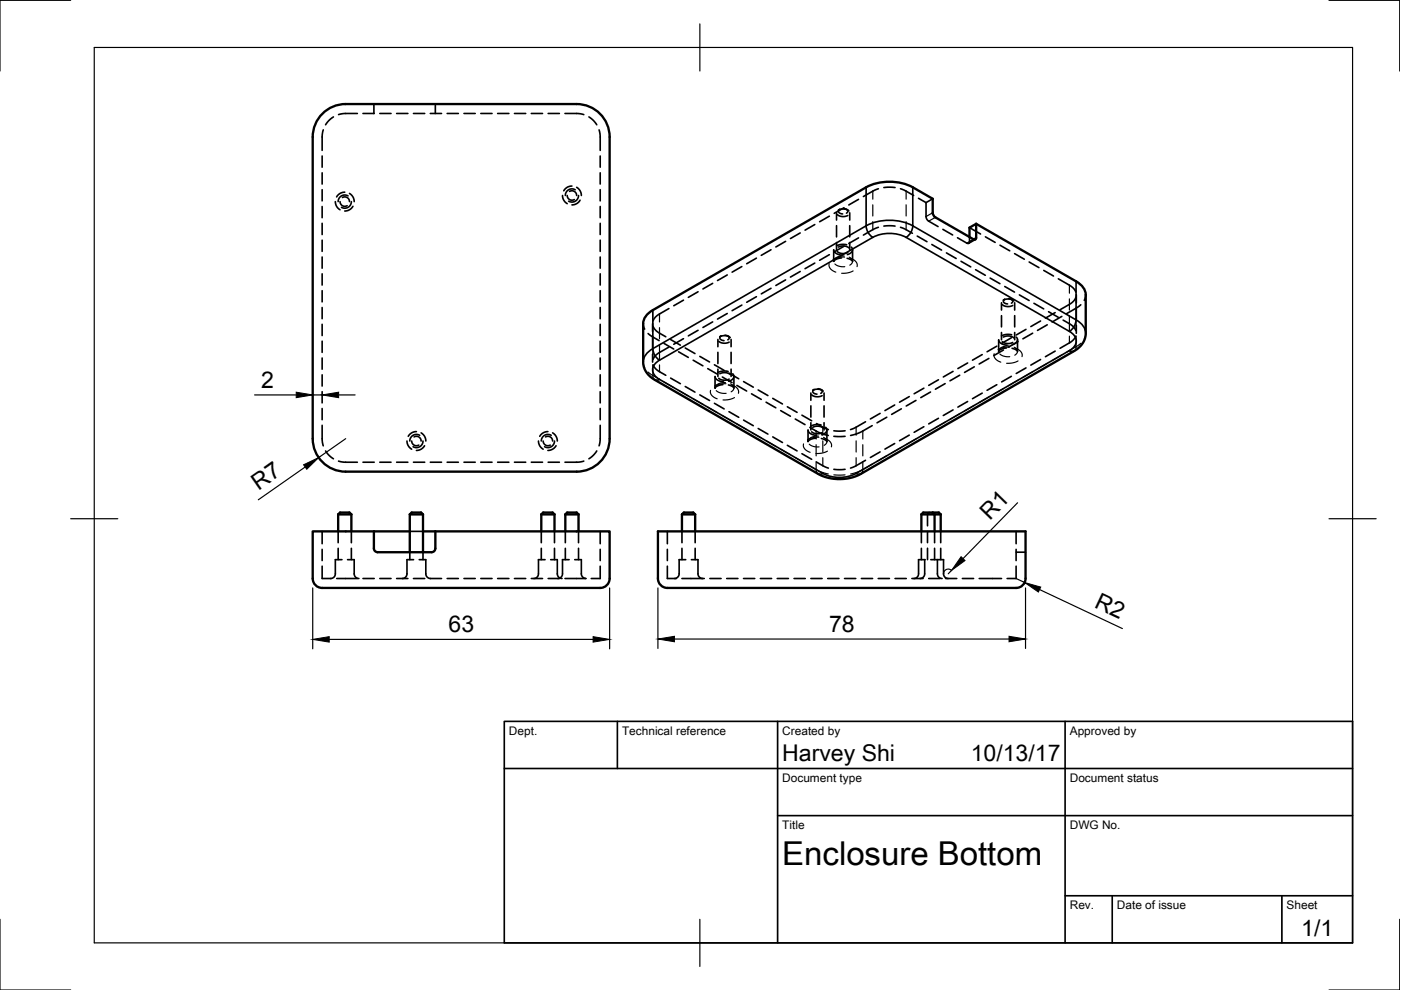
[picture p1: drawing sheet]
<svg xmlns="http://www.w3.org/2000/svg" width="297mm" height="210mm" viewBox="0 0 297 210" stroke-linecap="round" stroke-linejoin="round" font-family="sans-serif">
<!-- layer: Visible -->
<g fill="none" stroke="#000" stroke-width=".5">
<path d="M68.7 23.8a7 7 0 0 1 4.6-1.7h49a7 7 0 0 1 7 7v63.9a7 7 0 0 1-7 7h-49a7 7 0 0 1-7-7v-63.9a7 7 0 0 1 2.4-5.3zM198.3 46.1l8.3 4.7 .3-.2 .1-.2v-2.9M198.3 46.1l-.4-.4-.1-.6v-3l-4.3-2.4a11 11 0 0 0-9.9 0l-45.2 26.1a3.5 3.5 0 0 0-2 2.8v8.8l.6 1.4 1.1 1.3 35.6 20.5 2.3 .8 2.6 .2 2-.4 1.8-.7 46-26.5 1.2-1.3 .6-1.5v-8.7a3.5 3.5 0 0 0-2.1-2.8l-21.1-12.2M207 47.5l-1.4 .8v2M71.7 109.1h2.8M71.7 109.1l.4-.4h2l.4 .4M71.7 109.1v3.6M74.5 109.1v3.6M79.3 112.7v3.6a.8 .8 0 0 0 .8 .8h11.4a.8 .8 0 0 0 .8-.8v-3.6M86.9 109.1h2.8M86.9 109.1l.4-.4h2l.4 .4M86.9 112.7h-20.6v10a2.12 2.12 0 0 0 2.2 2h58.7a2 2 0 0 0 2.1-2v-10h-39.6"/>
<path d="M86.9 109.1v8M89.7 109.1v8M114.8 109.1h2.8M114.8 109.1l.4-.4h2l.4 .4M114.8 109.1v3.6M117.6 109.1v3.6M119.9 109.1h2.8M119.9 109.1l.4-.4h2l.4 .4M119.9 109.1v3.6M122.7 109.1v3.6M139.5 112.7h77.9v10a2.12 2.12 0 0 1-2.2 2h-73.7a2 2 0 0 1-2-2zM144.6 109.1h2.8"/>
<path d="M144.6 109.1l.4-.4h2l.4 .4M144.6 109.1v3.6M147.4 109.1v3.6M195.4 109.1h2.7M195.4 109.1v3.6M197.7 108.7h-2l-.3 .4M197.7 108.7h1.3l.4 .4M197.7 108.7l.4 .4M198.1 109.1h1.3M198.1 109.1v3.6M199.4 109.1v3.6"/>
</g>
<!-- layer: Hidden -->
<g fill="none" stroke="#000" stroke-width=".35">
<path d="M68.3 33.1v2.4M68.3 36.6v2.4M68.5 27.5l-.2 1.2v3.2M70.7 24.8l-.9 .7-.8 1M75.8 24.1h-2.8l-1.2 .2M77 24.1h2.3M79.3 22.1v2M80.5 24.1h2.4M84.1 24.1h2.4M87.7 24.1h2.3M91.2 24.1h2.4M92.3 22.1v2"/>
<path d="M94.8 24.1h2.4M98.4 24.1h2.4M101.9 24.1h2.4M105.5 24.1h2.4M109.1 24.1h2.4M112.6 24.1h2.4M116.2 24.1h2.4M119.8 24.1h2.8l1.2 .2M121.3 39.4a2 2 0 0 0-1.8 1M122.3 39.7a2 2 0 0 1 1 1.7M124.9 24.8l.9 .7 .7 1M127 27.5l.2 1.2 .1 3.2"/>
<path d="M127.3 33.1v2.4M127.3 36.6v2.4M187.4 39.8h2.4M68.3 40.2v2.4M68.3 43.8v2.4M68.3 47.4v2.3M68.3 50.9v2.4M68.3 54.5v2.4M68.3 58.1v2.3M71.1 42.7a1.99 1.99 0 0 0 1 1.8M72.1 42.7a1 1 0 0 0 1.5 .9M72.6 41.9a1 1 0 0 1 1.5 .8"/>
<path d="M73.1 40.7a2 2 0 0 0-1.7 1M73.8 41.5a1.4 1.4 0 0 0-2.1 1.2M74.1 41a2 2 0 0 1 1 1.7M74.5 42.7a1.4 1.4 0 0 1-2.1 1.3M74.8 43.7a2 2 0 0 1-1.7 1M119.3 41.4a2 2 0 0 0 1 1.8M120.3 41.4a1 1 0 0 0 1.5 .9M120.8 40.6a1 1 0 0 1 1.5 .8M122 40.2a1.4 1.4 0 0 0-2.1 1.2M122.7 41.4a1.4 1.4 0 0 1-2.1 1.3M123 42.4a1.99 1.99 0 0 1-1.7 1M127.3 40.2v2.4"/>
<path d="M127.3 43.8v2.4M127.3 47.4v2.3M127.3 50.9v2.4M127.3 54.5v2.4M127.3 58.1v2.3M154.2 58.3l-2.1 1.2M157.3 56.5l-2.1 1.2M160.4 54.7l-2.1 1.2M163.5 53l-2.1 1.1M166.6 59.3l-2.1 1.2M166.6 51.2l-2.1 1.2M169.7 57.6l-2.1 1.1"/>
<path d="M169.7 49.4l-2.1 1.2M172.7 55.8l-2 1.2M172.7 47.6l-2 1.2M175.8 54l-2 1.2M175.8 45.8l-2 1.2M176.8 53v2.4l.6-.5 1-.2M176.8 53l.5 .7 1.2 .4M177.4 45.1v1.6M177.4 47.8v2.4M177.4 51.4v1.6M177.5 45.5l1.1 .4 1.1-.2M177.5 53.3l1.1 .5 1.1-.3"/>
<path d="M177.8 52.4l1.1-.2 1.1 .4M178.9 44.2l.4 .1a.47 .47 0 0 1 .4 .4 .47 .47 0 0 1-.2 .5M178.9 52.2l-2 1.2M178.9 44l-2 1.2M179.5 44.4l.3 .1M179.5 51.9l-1.1-.1-1.1 .3M180 44.7l-1.1-.4-1.1 .2 .2-.1a.53 .53 0 0 0-.2 .7 .53 .53 0 0 0 .7 .2l.2 .1M180.2 45.1v1.6M180.2 47.8v2.4M180.2 51.4v1.6M180.5 52.4a.98 .98 0 0 1 .1 1.1 .98 .98 0 0 1-.9 .5M180.8 53v2.4l-.4-.3-.8-.3"/>
<path d="M182 50.4l-2 1.2M182 42.3l-2 1.2M186.2 48.2l-3.1 1.6M186.2 40l-3.1 1.7M187.4 47.9h2.4M190.9 48.2l2.5 1.3M190.9 40l2.8 1.4M194.5 50.1l2 1.1M194.7 42l1.6 1M196.3 43l.2 3.4 .4 .5 2 1.1M197.6 51.8l2 1.2M197.8 42.1l-1.5 .9"/>
<path d="M199.9 48.6l2.1 1.2M200.7 53.6l2 1.2M203.8 55.4l2 1.2M205.6 50.3v.9a.35 .35 0 0 1-.2 .4 .35 .35 0 0 1-.4 0l-2-1.2M205.6 48.3l2.3 1.3M206.8 50.8l-1.4 .8M206.8 57.2l2.1 1.2M208.9 50.2l2.1 1.2M209.9 59l2.1 1.1M212 52l2.1 1.2M215.1 53.8l2.1 1.2M218.2 55.6l2.1 1.1"/>
<path d="M221.3 57.3l2.1 1.2M224.4 59.1l2.8 1.7 .9 1.1M68.3 61.6v2.4M68.3 65.2v2.4M68.3 68.8v2.3M68.3 72.3v2.4M68.3 75.9v2.4M68.3 79.5v2.4M127.3 61.6v2.4M127.3 65.2v2.4M127.3 68.8v2.3M127.3 72.3v2.4"/>
<path d="M127.3 75.9v2.4M127.3 79.5v2.4M136.4 68.6l.3 1.2M137.4 70.7l2.3 1.5M138.4 68.6v1.7M138.4 71.5v2.4M138.4 75.1v1.7M138.5 77.4l.8 1 1.9 1.2M138.5 69.2l.8 1.1 1.9 1.1M140.8 72.8l2 1.2M141.8 73.6l-2.4 1.4-.9 1.2M141.8 65.4l-2.4 1.5-.6 .5-.3 .6"/>
<path d="M142.2 72l2.1 1.2M143.9 74.6l2 1.2M144.9 71.8l-2.1 1.2M144.9 63.6l-2.1 1.2M145.3 73.8l2 1.2M147 76.4l2 1.2M148 70l-2.1 1.2M148 61.9l-2.1 1.1M148.4 75.6l2 1.1M150.1 78.2l2 1.1M151.1 68.2l-2.1 1.2M151.1 60.1l-2.1 1.2"/>
<path d="M151.5 77.3l2 1.2M151.6 79.8v2.5l.6-.5 1.1-.3M151.6 79.9l.2 .4 .4 .3 1.2 .4M152.2 72v1.5M152.2 74.7v2.4M152.2 78.3v1.5M152.4 72.4l1 .4 1.2-.3M152.6 79.2l1.2-.2 1 .4M153.1 79.9l2.1 1.2M153.7 71.1h.4a.47 .47 0 0 1 .5 .4 .47 .47 0 0 1-.3 .5M154.2 66.5l-2.1 1.2M154.3 71.2l.3 .2"/>
<path d="M154.4 78.7h-1.2l-1 .3M154.6 79.1l2 1.2M154.8 71.6l-1-.4-1.2 .2 .3-.2a.53 .53 0 0 0-.2 .7 .53 .53 0 0 0 .6 .3h.2M155 72v1.5M155 74.7v2.4M155 78.3v1.5M155.4 79.3a.98 .98 0 0 1 0 1 .98 .98 0 0 1-.9 .5M155.6 79.8v2.5l-.4-.4-.8-.3M157.3 64.7l-2.1 1.2M160.4 62.9l-2.1 1.2M163.5 61.1l-2.1 1.2M202.1 78.7l-2.1 1.2"/>
<path d="M203.5 79.6l-2.1 1.1M205.2 77l-2.1 1.1M206.6 77.8l-2.1 1.2M208.2 75.2l-2 1.2M209.7 76l-2.1 1.2M211.3 73.4l-2 1.2M211.7 72v2.5l.6-.5 1.1-.2M211.7 72.1l.2 .4 .4 .4 1.2 .3M212.3 64.2v1.5M212.3 66.9v2.4M212.3 70.5v1.5M212.5 64.6l1 .4 1.2-.2"/>
<path d="M212.5 72.4l1 .4 1.2-.2M212.7 71.5l1.2-.3 1.1 .4M212.8 74.2l-2.1 1.2M213 60.7l2.1 1.2M213.8 63.3l.4 .1a.47 .47 0 0 1 .5 .3 .47 .47 0 0 1-.3 .6M214.4 79.8l-2 1.2M214.4 71.6l-2 1.2M214.4 63.5l.3 .1M214.5 71l-1.1-.1-1.1 .3M215 63.8l-1.1-.4-1.2 .2 .3-.1a.53 .53 0 0 0-.2 .6 .53 .53 0 0 0 .7 .3h.1M215.1 64.2v1.5M215.1 66.9v2.4"/>
<path d="M215.1 70.5v1.5M215.5 71.5a.98 .98 0 0 1 .1 1.1 .98 .98 0 0 1-1 .5M215.7 72v2.5l-.3-.4-.8-.2M215.8 72.4l-2 1.2M216.1 62.5l2.1 1.2M217.5 78l-2 1.2M217.5 69.8l-2 1.2M218.9 70.6l-2 1.2M219.2 64.3l2.1 1.2M220.6 76.2l-2 1.2M220.6 68.1l-2 1.1M222 68.9l-2 1.2"/>
<path d="M222.3 66.1l2.1 1.2M223.7 74.4l-2 1.2M223.7 66.3l-2 1.2M225.1 67.1l-2 1.2M225.4 67.9l1.9 1.1 .8 1.1M228.1 71.3l-.9 1.1-2.5 1.4M228.1 63.1l-.4 .6-.5 .5-2.5 1.5M228.2 62.5v1.7M228.2 65.4v2.4M228.2 69v1.7M229.1 64.6l-2.9 1.9M230.2 62.5l-.3 1.2"/>
<path d="M68.3 90.2v3.1l.2 1.2M68.3 83v2.4M68.3 86.6v2.4M69 95.6l.8 .9 .9 .8M71.8 97.8l1.2 .2h2.8M77 98h2.3M80.5 98h2.4M84.1 98h2.4M86.3 93.5a1.99 1.99 0 0 0 1 1.7M87.3 93.5a1 1 0 0 0 1.5 .9M87.7 98h2.3M87.8 92.6a1 1 0 0 1 1.5 .9"/>
<path d="M88.3 91.5a1.99 1.99 0 0 0-1.7 1M89 92.3a1.4 1.4 0 0 0-2.1 1.2M89.3 91.8a2 2 0 0 1 1 1.7M89.7 93.5a1.4 1.4 0 0 1-2.1 1.2M90 94.5a1.99 1.99 0 0 1-1.7 1M91.2 98h2.4M94.8 98h2.4M98.4 98h2.4M101.9 98h2.4M105.5 98h2.4M109.1 98h2.4M112.6 98h2.4"/>
<path d="M114.2 93.5a1.99 1.99 0 0 0 1 1.7M115.2 93.5a1 1 0 0 0 1.5 .9M115.7 92.6a1 1 0 0 1 1.5 .9M116.2 91.5a1.99 1.99 0 0 0-1.8 1M116.2 98h2.4M116.9 92.3a1.4 1.4 0 0 0-2.1 1.2M117.2 91.8a2 2 0 0 1 1 1.7M117.6 93.5a1.4 1.4 0 0 1-2.1 1.2M117.9 94.5a2 2 0 0 1-1.7 1M123.8 97.8l-1.2 .2h-2.8M126.5 95.6l-.7 .9-.9 .8M127.3 90.2l-.1 3.1-.2 1.2"/>
<path d="M127.3 83v2.4M127.3 86.6v2.4M142.2 80.2l2.1 1.2M145.3 81.9l2 1.2M148.4 83.7l2 1.2M151.5 85.5l2 1.2M152.4 80.2l1 .4 1.2-.2M154.6 87.3l2 1.2M156.2 81.7l2.1 1.2M157.7 89.1l2 1.2M157.7 80.9l2 1.2M159.3 83.5l2.1 1.2"/>
<path d="M160.7 90.9l2.1 1.1M160.7 82.7l2.1 1.2M162.4 85.3l2.1 1.2M163.8 92.6l2.1 1.2M163.8 84.5l2.1 1.2M165.5 87.1l2.1 1.1M166.9 94.4l2.1 1.2M166.9 86.2l2.1 1.2M168.6 88.8l2.1 1.2M170 96.2l2.1 1.2M170 88l2.1 1.2M171.3 91.2v2.4l.6-.5 1.1-.2"/>
<path d="M171.3 91.2l.2 .4 .4 .4 1.2 .3M171.7 90.6l2.1 1.2 1.8 .5M171.9 83.3v1.6M171.9 86.1v2.3M171.9 89.6v1.6M172.1 83.7l1 .4 1.2-.2M172.1 91.6l1 .4 1.2-.3M172.3 90.6l1.2-.2 1 .4M172.6 82.6l-.3 .2 1.2-.3 1 .4M172.6 82.6a.53 .53 0 0 0-.2 .7 .53 .53 0 0 0 .6 .2l.2 .1M173.1 98l2.5 1.2M173.1 89.8l2.5 1.3"/>
<path d="M173.4 82.4l.4 .1a.47 .47 0 0 1 .5 .4 .47 .47 0 0 1-.3 .5M174 82.6l.3 .2M174.1 90.1l-1.2-.1-1 .3M174.7 83.3v1.6M174.7 86.1v2.3M174.7 89.6v1.6M175.1 90.6a.98 .98 0 0 1 .1 1.1 .98 .98 0 0 1-1 .5M175.3 91.2v2.4l-.4-.3-.7-.3M176.8 92.5h2.4M176.8 99.5h2.4M176.8 91.3h2.4M183.5 97.6l-3.2 1.6"/>
<path d="M183.5 89.4l-3.2 1.7M184.9 90.2l-2.6 1.5-2 .6M186.6 95.8l-2.1 1.2M186.6 87.6l-2.1 1.2M188 88.5l-2.1 1.1M189.7 94l-2.1 1.2M189.7 85.9l-2.1 1.2M191.1 86.7l-2.1 1.2M192.8 92.3l-2.1 1.1M192.8 84.1l-2.1 1.2M194.2 84.9l-2.1 1.2M195.9 90.5l-2.1 1.2"/>
<path d="M195.9 82.3l-2.1 1.2M197.3 83.1l-2.1 1.2M199 88.7l-2.1 1.2M199 80.5l-2.1 1.2M200.4 81.3l-2.1 1.2M202.1 86.9l-2.1 1.2M205.2 85.1l-2.1 1.2M208.2 83.3l-2 1.2M211.3 81.6l-2 1.2M68.3 112.7v2.6M68.3 116.5v2.4M71.7 112.7v2.4"/>
<path d="M71.7 116.3v2.4M72.5 118.7h-1.4v3a1 1 0 0 1-1 1M73.7 118.7h1.4v3a1 1 0 0 0 1 1M74.5 112.7v2.4M74.5 116.3v2.4M86.9 112.7h2.8M86.9 117.1v1.6M87.7 118.7h-1.4v3a1 1 0 0 1-1 1M88.9 118.7h1.4v3a1 1 0 0 0 1 1M89.7 117.1v1.6M114.8 112.7v2.4M114.8 116.3v2.4"/>
<path d="M115.6 118.7h-1.4v3a1 1 0 0 1-1 1M116.8 118.7h1.4v3a1 1 0 0 0 1 1M117.6 112.7v2.4M117.6 116.3v2.4M119.9 112.7v2.4M119.9 116.3v2.4M120.7 118.7h-1.4v3a1 1 0 0 1-1 1M121.9 118.7h1.4v3a1 1 0 0 0 1 1M122.7 112.7v2.4M122.7 116.3v2.4M127.3 112.7v2.6M127.3 116.5v2.4"/>
<path d="M141.5 112.7v2.6M141.5 116.5v2.4M144.6 112.7v2.4M144.6 116.3v2.4M145.4 118.7h-1.4v3a1 1 0 0 1-1 1M146.6 118.7h1.4v3a1 1 0 0 0 1 1M147.4 112.7v2.4M147.4 116.3v2.4M195.4 112.7v2.4M195.4 116.3v2.4M196.1 118.7v3a1 1 0 0 1-1 1M196.2 118.7h-1.4v3a1 1 0 0 1-1 1"/>
<path d="M196.6 112.7v2.4M196.6 116.2v2.5M197.1 108.7l-.5 .4v2.4M197.3 118.7h1.4M198.1 112.7v2.4M198.1 116.3v2.4M198.7 118.7h1.3v3a1 1 0 0 0 1 1M198.7 118.7v3a1 1 0 0 0 1 1M199.4 112.7v2.4M199.4 116.3v2.4M215.4 117.1h2M215.4 112.7v2.6"/>
<path d="M215.4 116.5v2.4M68.3 120v2.7h1.9M71.4 122.7h4.4M77 122.7h2.3M80.5 122.7h2.4M84.1 122.7h2.4M87.7 122.7h2.3M91.2 122.7h2.4M94.8 122.7h2.4M98.4 122.7h2.4M101.9 122.7h2.4M105.5 122.7h2.4"/>
<path d="M109.1 122.7h2.4M112.6 122.7h2.4M116.2 122.7h2.4M119.8 122.7h4.4M127.3 120v2.7h-1.9M141.5 120v2.7h1.9M144.6 122.7h4.7M150.5 122.7h2.4M154.1 122.7h2.4M157.6 122.7h2.4M161.2 122.7h2.4M164.8 122.7h2.4"/>
<path d="M168.4 122.7h2.3M171.9 122.7h2.4M175.5 122.7h2.4M179.1 122.7h2.3M182.6 122.7h2.4M186.2 122.7h2.4M189.8 122.7h2.3M193.3 122.7h2.4M196.9 122.7h2.4M200.5 122.7h2.4M204 122.7h2.4M207.6 122.7h4.7"/>
<path d="M215.4 120v2.7h-1.9"/>
</g>
<!-- layer: Hidden Narrow -->
<g fill="none" stroke="#000" stroke-width=".25">
<path d="M175.8 55.9a1.59 1.59 0 0 0 1.4 1.8M177 56l.9 .4 1.2 .1M179 54.3l-1.2 .1-.9 .6M179.1 54.5l-1.3 .1-1.2 .4M180 54.5l.1 .1a.87 .87 0 0 1 .7 .8 .87 .87 0 0 1-.6 .8M180.3 54.7l.5 .3a1.37 1.37 0 0 1 .9 1.5M180.9 57.4l-1.1 .4-1.4 .1M185 40.5v1.7M185 43.4v2.4M185 47v1.7M192.1 40.5v1.7M192.1 43.4v2.4"/>
<path d="M192.1 47v1.7M197.8 45.1l-1.5 .8M198.3 46.1l-1.4 .8M206.4 50.7l-1.4 .9M136.4 76.8l.3 1.2M137.4 78.9l1 .7M138.4 79.6l.1 .6 .3 .3M138.4 79.6l1.3 .8M138.4 73.9v2.3M138.4 77.4v2.2M139.8 66.6v1.7M139.8 69.5v2.3"/>
<path d="M139.8 73v3.2M139.8 77.4v1.4M210.8 75a1.59 1.59 0 0 0 1.4 1.8M212 75.1l.8 .4 1.3 .1M213.9 73.3l-1.1 .2-.9 .5M214 73.6l-1.3 .1-1.1 .4M215 73.6h.1a.87 .87 0 0 1 .6 .8 .87 .87 0 0 1-.6 .9M215.3 73.8l.5 .3a1.37 1.37 0 0 1 .9 1.5M215.9 76.5l-1.2 .4-1.3 .1M218.9 78.8l-2 1.2M222 77l-2 1.2M225.1 75.3l-2 1.1"/>
<path d="M226.7 60.5v1.7M226.7 63.4v2.3M226.7 66.9v3.2M226.7 71.3v1.4M228.1 73.5l-.1 .6-.3 .3M228.1 67.8v2.3M228.1 71.3v2.2M228.1 73.5l-1.9 1.2M229.1 72.8l-1 .7M230.2 70.7l-.3 1.2M140.8 81l2 1.2M143.9 82.8l2 1.1"/>
<path d="M147 84.5l2 1.2M150.1 86.3l2 1.2M150.7 82.8a1.59 1.59 0 0 0 1.4 1.8M151.9 82.8l.8 .5 1.3 .1M153.1 88.1l2.1 1.2M153.8 81.1l-1.2 .2-.8 .5M153.9 81.4l-1.3 .1-1.1 .4M154.9 81.4a.87 .87 0 0 1 .7 .8 .87 .87 0 0 1-.6 .9M155.2 81.6l.5 .2a1.37 1.37 0 0 1 .9 1.6M155.7 84.3l-1.1 .4-1.3 .1M156.2 89.9l2.1 1.2M159.3 91.7l2.1 1.2"/>
<path d="M162.4 93.4l2.1 1.2M165.5 95.2l2.1 1.2M168.6 97l2.1 1.2M170.4 94.1a1.59 1.59 0 0 0 1.4 1.8M171.6 94.2l.8 .4 1.3 .1M171.7 98.8l1.3 .8M173 99.6l1.3 .5 1.3 .4M173 99.6l.2 .6 .3 .3M173 91.4v1.7M173 94.3v2.4M173 97.9v1.7M173.5 92.5l-1.2 .1-.8 .6"/>
<path d="M173.6 92.7l-1.3 .1-1.1 .4M174.4 90.6v1.7M174.4 93.5v2.3M174.4 97v1.7M174.6 92.7l.1 .1a.87 .87 0 0 1 .6 .8 .87 .87 0 0 1-.6 .8M174.9 93l.5 .2a1.37 1.37 0 0 1 .9 1.5M175.4 95.7l-1.1 .4h-1.3M181.5 90.6v1.7M181.5 93.5v2.3M181.5 97v1.7M182.9 99.6l-1.2 .5-1.4 .4M182.9 99.6l-.1 .5-.3 .4"/>
<path d="M182.9 91.4v1.7M182.9 94.3v2.4M182.9 97.9v1.7M184.9 98.4l-2 1.2M188 96.6l-2.1 1.2M191.1 94.8l-2.1 1.2M194.2 93.1l-2.1 1.2M197.3 91.3l-2.1 1.2M200.4 89.5l-2.1 1.2M203.5 87.7l-2.1 1.2M206.6 85.9l-2.1 1.2M209.7 84.2l-2.1 1.1"/>
<path d="M212.8 82.4l-2.1 1.2M215.8 80.6l-2 1.2M176.8 100.7h2.4"/>
</g>
<!-- layer: Visible Narrow -->
<g fill="none" stroke="#000" stroke-width=".35">
<path d="M183.6 39.7v8.2M193.5 39.7v8.2l34.6 19.9v-8.1M183.6 47.9l-45.2 26M183.6 47.9a11 11 0 0 1 9.9 0l-.4 1.4-1 1M183.6 47.9l.4 1.4 1 1M185 50.3l-45.2 26.1M185 50.3a7.8 7.8 0 0 1 7.1 0M192.1 50.3l34.6 20M207 50.4l-.6 .3M138.4 65.8v8.1M138.4 73.9a3.5 3.5 0 0 0-2 2.9M138.4 73.9l.4 1.4 1 1.1"/>
<path d="M139.8 76.4a2.15 2.15 0 0 0-1.4 2 2.15 2.15 0 0 0 1.4 2M226.7 74.3l-45.2 26.1M226.7 74.3l.6 .2 .4-.1M226.7 70.3l1-1.1 .4-1.4a3.5 3.5 0 0 1 2.1 2.9M226.7 70.3a2.15 2.15 0 0 1 1.5 2 2.15 2.15 0 0 1-1.5 2M139.8 80.4l34.6 20M139.8 80.4l-.5 .2-.5-.1M174.4 100.4l-.5 .2-.4-.1M174.5 100.4a7.8 7.8 0 0 0 7 0l.6 .2 .4-.1"/>
</g>
<!-- layer: TitleBlock -->
<path d="M106.9 152.9h179.9v47h-179.9zM130.9 152.9v10M164.9 152.9v47M225.8 152.9v47M106.9 162.9h179.9M164.9 172.9h121.9M225.8 189.9h61M235.8 189.9v10M271.8 189.9v10" fill="none" stroke="#000" stroke-width=".35"/>
<!-- layer: Dimensions -->
<g fill="none" stroke="#000" stroke-width=".25">
<path d="M54 83.7h8.8M64.7 99l-9.9 7M66.3 83.7h2M71.8 83.7h3.5M73.3 93l-5.7 4M215.7 106.6l-11.5 11.8M66.3 124.7v12.9M69.8 135.6h56M129.3 124.7v12.9M139.5 124.7v12.8M143 135.5h70.9M200 121.7a1 1 0 0 1 .7-1 1 1 0 0 1 1 .2l-.7 .8"/>
<path d="M215.4 122.7l1.8 .8M217.4 124.7v12.8M220.4 125l17.6 8.3"/>
</g>
<path d="M62.8 83.2l3.5 .5-3.5 .6zM64.4 98.5l3.2-1.5-2.6 2.5zM68.3 83.7l3.5-.5v1.1zM203.8 118l.8 .8-2.9 2.1zM66.3 135.6l3.5-.6v1.1zM125.8 135l3.5 .6-3.5 .5zM139.5 135.5l3.5-.6v1.2zM213.9 134.9l3.5 .6-3.5 .6zM217.2 123.5l3.5 1-.5 1z" fill="#000" stroke="#000" stroke-width=".21"/>
<!-- layer: Border -->
<path d="M15 .1h-15v15M20 10.1h266.8v189.8h-266.8zM148.4 5.1v10M281.8 .1h15v15M15 110h10M281.8 110h10M0 194.9v15h15M148.4 194.9v10M296.8 194.9v15h-15" fill="none" stroke="#000" stroke-width=".25"/>
<text font-size="7" x="165.9" y="183.4">Enclosure Bottom</text>
<g font-size="4.9">
<text x="55.4" y="82.2">2</text>
<text x="54.8" y="104.1" transform="rotate(-35 54.8 104.1)">R7</text>
<text x="209.9" y="110.4" transform="rotate(-46 209.9 110.4)">R1</text>
<text x="231.9" y="128.7" transform="rotate(25 231.9 128.7)">R2</text>
<text x="95.1" y="134">63</text>
<text x="175.8" y="133.9">78</text>
<text x="165.9" y="161.4">Harvey Shi</text>
<text x="205.8" y="161.4">10/13/17</text>
<text x="275.9" y="198.5">1/1</text>
</g>
<g font-size="2.5">
<text x="107.9" y="155.7">Dept.</text>
<text x="131.9" y="155.7">Technical reference</text>
<text x="165.9" y="155.7">Created by</text>
<text x="226.8" y="155.7">Approved by</text>
<text x="165.9" y="165.7">Document type</text>
<text x="226.8" y="165.7">Document status</text>
<text x="165.9" y="175.7">Title</text>
<text x="226.8" y="175.7">DWG No.</text>
<text x="226.8" y="192.7">Rev.</text>
<text x="236.8" y="192.7">Date of issue</text>
<text x="272.8" y="192.7">Sheet</text>
</g>
</svg>
